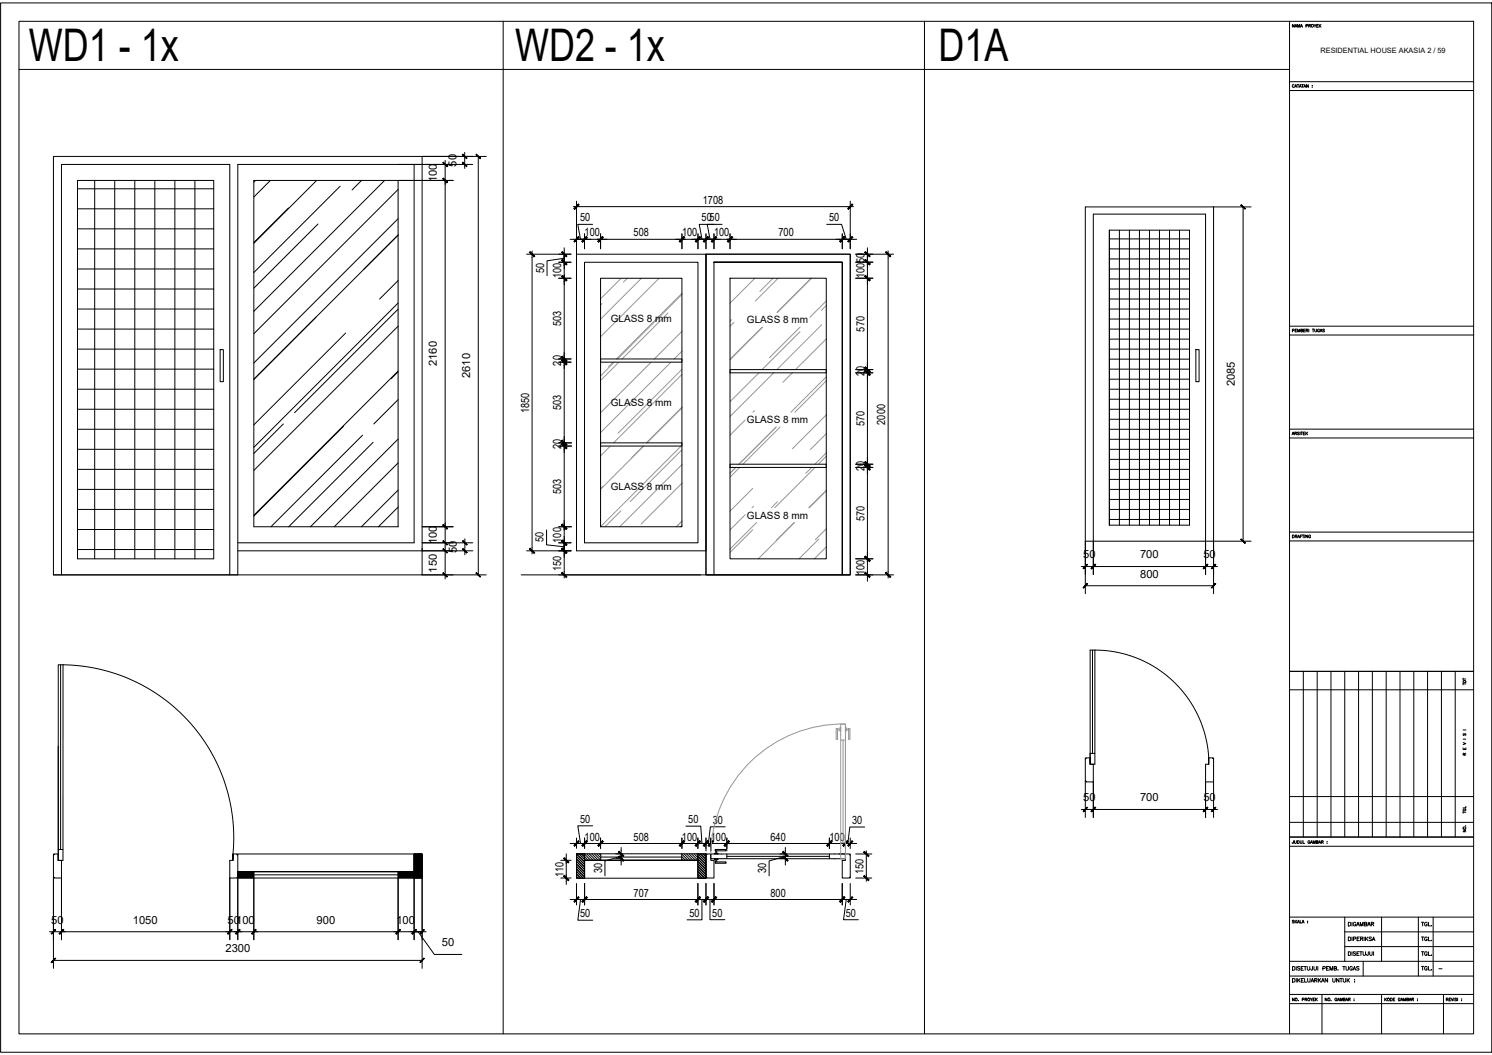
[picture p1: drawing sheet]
<svg xmlns="http://www.w3.org/2000/svg" width="420mm" height="297mm" viewBox="0 0 420 297" stroke-linecap="round" stroke-linejoin="round" font-family="sans-serif">
<!-- layer: 0 -->
<g fill="none" stroke="#000" stroke-width=".28">
<path d="M5.3 19.5h357.8M141.7 6v285.1M260.3 6v285.1M21.8 53.2h38.4M21.8 58.8h38.4M21.8 50.8h38.4v106.5h-38.4zM26.7 50.8v106.5M32.3 50.8v106.5M38 50.8v106.5M43.6 50.8v106.5M49.2 50.8v106.5M54.9 50.8v106.5"/>
<path d="M71.9 50.8l-.4 .5M76.1 50.8l-4.6 4.7M81.2 58.6l-9.7 9.7M89.2 50.8l-17.7 17.7M95.8 52.4l-24.3 24.3M101.8 50.8l-2.7 2.7M108.3 50.8l-36.8 36.8M112.1 53.3l-40.6 40.7M112.1 50.8v97.5h-40.6v-97.5h56.1M116.6 46.3v106.5h-49.6M118.9 44v111.1M125.4 45.2v6.7"/>
<path d="M125.4 50.8v97.5M130.9 42.9v4.5M133.1 46.3h-66.1v115.6h-52M134.7 44v117.9M136.9 44h-121.9v117.9M161.4 58.2h78.9M162.3 56.6v17.8M239.4 56.6v13.4M341.7 58.3v108.9M350.1 58.3v94.1M352.3 58.3h-46.7v108.9M21.8 64.4h38.4"/>
<path d="M21.8 70.1h38.4M21.8 75.7h38.4M89.6 63.1l-18.1 18M112.1 66.2l-40.6 40.6M112.1 61.6l-40.6 40.6M112.1 79l-5.2 5.2M148.3 71.6h12.5M149.8 70.7v85.3M157.4 73.8h3.4M157.4 78.3h3.4M158.9 72.7l-4.8 .7v4.2M158.9 71.6v2.2v-2.2"/>
<path d="M158.9 69.8v93M160.5 67.4h77.6M162.3 71.6h36.5v83.5h-36.5zM162.3 67.4h2.3h-2.3M164.6 73.8h32v79h-32zM164.6 65.8v4.2M166.9 63.2h-4.2l.8 4.2M169.1 78.3h22.9v70h-22.9zM169.1 65.8v4.2M192 65.8v4.2M196.6 67.4h2.2h-2.2M196.6 65.8v4.2"/>
<path d="M198.8 71.6h40.6v90.3h-40.6zM198.8 67.4h2.3h-2.3M198.8 65.8v4.2M201.1 73.8v88.1h36.1v-88.1h-36.1h36.1v88.1h2.2v-90.3h-40.6v90.3h2.3M201.1 65.8v4.2M201.1 63.2h-4.2l.8 4.2M203.3 63.2h-4.1l.7 4.2M205.6 78.3h27.1v79h-27.1zM205.6 65.8v4.2M232.8 63.2h4.2l1.3 4.2M237.2 67.4h2.2h-2.2M237.2 65.8v4.2"/>
<path d="M238.5 67.4h2.7M241 71.6h10.6M241 73.8h4.8M241 78.3h4.8M244.3 69.8v93.9M250.1 70.7v92.1M312.4 70.1h22.6M312.4 75.7h22.6M312.4 67.3h22.6M312.4 72.9h22.6M312.4 78.5h22.6M312.4 64.8h22.6v83.1h-22.6z"/>
<path d="M312.4 64.8v83.1M315.2 64.8v83.1M318.1 64.8v83.1M320.9 64.8v83.1M323.7 64.8v83.1M326.5 64.8v83.1M329.3 64.8v83.1M332.2 64.8v83.1M21.8 81.4h38.4M21.8 87h38.4M21.8 92.7h38.4M21.8 98.3h38.4"/>
<path d="M62 98.4h.9v9.1h-.9zM97.3 93.8l-25.8 25.8M112.1 85.3l-40.6 40.6M112.1 87l-29.2 29.2M112.1 91.8l-40.6 40.7M312.4 81.4h22.6M312.4 87h22.6M312.4 92.7h22.6M312.4 98.3h22.6M312.4 84.2h22.6M312.4 89.8h22.6M312.4 95.5h22.6"/>
<path d="M336.8 98.4h.9v9.1h-.9zM21.8 103.9h38.4M21.8 109.6h38.4M21.8 115.2h38.4M79.8 119.4l-8.3 8.3M112.1 104.5l-40.6 40.6M112.1 112.5l-6.8 6.9M112.1 104.7l-2 1.9M157.4 101.1h3.4M157.4 102h3.4M169.1 101.1h22.9v.9h-22.9zM205.6 104.1h27.1v.9h-27.1z"/>
<path d="M241 104.1h4.8M241 105h4.8M312.4 103.9h22.6M312.4 109.6h22.6M312.4 115.2h22.6M312.4 101.1h22.6M312.4 106.8h22.6M312.4 112.4h22.6M312.4 118h22.6M21.8 120.9h38.4M21.8 126.5h38.4M21.8 132.2h38.4"/>
<path d="M21.8 137.8h38.4M96.7 120l-25.2 25.3M102.1 122.5l-25.8 25.8M105.1 124.5l-23.8 23.8M112.1 123.6l-24.7 24.7M112.1 138l-10.3 10.3M112.1 130.3l-18 18M157.4 124.7h3.5M157.4 125.6h3.5M169.1 124.7h22.9v.9h-22.9zM205.6 130.7h27.1v.9h-27.1zM241 130.7h4.8"/>
<path d="M241 131.6h4.8M312.4 120.9h22.6M312.4 126.5h22.6M312.4 132.2h22.6M312.4 137.8h22.6M312.4 123.7h22.6M312.4 129.3h22.6M312.4 135h22.6M21.8 143.4h38.4M21.8 149.1h38.4M21.8 154.7h38.4M67 155.1h66.2"/>
<path d="M112.1 142.8l-5.5 5.5M118.9 154.4v7.5h-103.9M118.9 152.8h14.3M118.9 148.3h8.7M125.4 147.2v15.8M130.9 151.7v4.5M148.3 155.1h12.5M153.9 149.2v4.2l5 .6M157.4 152.8h3.4M157.4 148.3h3.5M158.9 152.8v2.3v-2.3M241 157.3h4.8"/>
<path d="M304.5 159.5h4.5M305.6 152.4h46.7M307.9 159.5h31.6M312.4 143.4h22.6M312.4 140.6h22.6M312.4 146.3h22.6M338.4 159.5h4.5M17.3 161.9v-115.6h47.4v115.6M118.9 161.9h18M146.8 161.9h92.6M241 161.9h10.6M305.6 164.9h36.1"/>
<path d="M307.9 161.8v-101.5h31.6v101.5M307 183a32.2 32.2 0 0 1 33.4 30.4h1.1v.2h.2v16.6M305.6 213.6h.3v-.2h1.1v1.8h.9v5h-2v-.3h-.3zM305.6 213.4v.2M305.6 219.9v10.3M307 212.1v3.1M308.3 212.1v3.1h-1.3v-1.8M340.4 215.2v-1.8v1.8h-.9v5h2M341.7 213.4v.2M16.4 239.2v3v-55a48.7 48.7 0 0 1 49.2 53.2h1.1v.3h.3v6.3h-.3v.2h-2v-5h.9v-1.8v1.8M17.7 239.2v3h-1.3v-1.8M160.5 237.5h80.7"/>
<path d="M162.3 237.5h2.3h-2.3M162.3 236v2.9M164.6 236v2.9M166.9 232.5h-4.2l.8 5M169.1 236v2.9M174.9 238.6v5M192 236v2.9M193.2 232.6h4.1l.4 4.9M196.5 237.5h2.3h-2.3M196.5 236v2.9M198.8 237.5h1.4h-1.4M198.8 236v3.6"/>
<path d="M200.2 236v3.6M204.2 232.8h-4.2l-.5 4.7M204.7 236v3.6M221.2 238.6v5M233.6 236v2.9M238.1 237.5h1.3h-1.3M238.1 236v2.9M239.4 236v2.9M243.5 232.9h-4.2l-.5 4.6M244 239.5v8.6M304.5 227.9h4.5M307.9 220.2v10"/>
<path d="M307.9 227.9h31.6M338.4 227.9h4.5M339.5 220.2v10M15 240.7h.3v-.3h1.1v1.8h.9v5h-2v-.2h-.3zM15 240.4v.3M15 247v25.7M17.3 247.2v17.4M64.7 247.2v17.4M67 245.4v19.2M67 247.2h49.6v17.4M71.5 247.2v17.4M112.1 247.2v17.4"/>
<path d="M116.6 240.4h-49.6v.3M118.9 247.2v25.5M157.9 247.2h2.9M157.9 242.2h2.9M159.5 240.4v8.6M160.5 253.3h2.7M162.3 253.3h2.3h-2.3M162.3 248.7v6.1M163.5 253.3l-.8 5.8h4.2M163.7 253.3h74.4M164.6 248.7v6.1M173.4 240.4h1.9"/>
<path d="M173.4 241.8h1.9M174.9 241.1l-4.5 1.3v4.2M174.9 240.4v1.4v-1.4M196.5 253.3h2.3h-2.3M196.5 248.7v6.1M197.7 253.3v5.7h-4.2M198.8 253.3h2.3h-2.3M198.8 248.7v6.1M199.9 253.3v5.6h4.2M201.1 248.7v6.1M219.6 240.4h2M219.6 241.8h2"/>
<path d="M221.2 241.1l-4.6 1.3v4.2M221.2 240.4v1.4v-1.4M237.2 253.3h2.2h-2.2M237.2 248.7v6.1M238.3 253.3l-.8 5.6h4.2M238.5 253.3h2.7M239.4 248.7v6.1M241 247.2h4.5M241 240.4h4.5M13.9 262.3h4.5M15 270.4h103.9M17.3 262.3h47.4"/>
<path d="M63.6 262.3h4.5M65.8 262.3h6.8M71.5 262.3h40.6M111 262.3h6.8l4.5 6.4h7.7M115.5 262.3h1.1M116.6 262.3h2.3h-2.3M118.9 262.3h1.1"/>
</g>
<!-- layer: DOOR OPENING -->
<g fill="none" stroke="#000" stroke-width=".28">
<path d="M17.1 187.2v52M17.7 187.2v52h-1.3v-29.1M307 183v29.1h1.3v-29.1M307.7 183v29.1M201.4 239.2h3.1v.4h-3.1zM201.6 239.6v.7M201.8 239.6v.7M67 247.1l.1 .1M67 246.9l.3 .3M67 246.7l.5 .5M67 246.5l.6 .7M67 246.2l1 1"/>
<path d="M67 246l1.2 1.2M67 245.8l1.3 1.4M67 245.7l1.5 1.5M67 245.5l1.7 1.7M67 245.4h49.6M67.1 245.4l1.8 1.8M67.2 245.4l1.8 1.8M67.4 245.4l1.8 1.8M67.6 245.4l1.8 1.8M67.8 245.4l1.8 1.8M67.8 247.2l-.8-.9h49.6l.9 .9M67.9 245.4l1.8 1.8"/>
<path d="M68.1 245.4l1.8 1.8M68.3 245.4l1.8 1.8M68.5 245.4l1.8 1.8M68.6 245.4l1.8 1.8M68.8 245.4l1.8 1.8M69 245.4l1.8 1.8M69.2 245.4l1.8 1.8M69.3 245.4l1.8 1.8M69.5 245.4l1.8 1.8M69.7 245.4l1.8 1.8v-1.8M69.9 245.4l1.6 1.6M70 245.4l1.5 1.5"/>
<path d="M70.2 245.4l1.3 1.3M70.4 245.4l1.1 1.1M70.6 245.4l.9 .9M70.7 245.4l.8 .8M70.9 245.4l.6 .6M71.1 245.4l.4 .4M71.3 245.4l.2 .2M71.4 245.4l.1 .1M112.1 245.4v1.8M112.1 247.1l.1 .1M112.1 246.9l.2 .3M112.1 246.8l.4 .4"/>
<path d="M112.1 246.6l.6 .6M112.1 246.4l.8 .8M112.1 246.3l.9 .9M112.1 246.1l1.1 1.1M112.1 245.9l1.3 1.3M112.1 245.7l1.5 1.5M112.1 245.6l1.6 1.6M112.1 245.4l1.8 1.8M112.3 245.4l1.8 1.8M112.4 245.4l1.9 1.8M112.6 245.4l1.8 1.8M112.8 245.4l1.8 1.8"/>
<path d="M113 245.4l1.8 1.8M113.1 245.4l1.9 1.8M113.3 245.4l1.8 1.8M113.5 245.4l1.8 1.8M113.7 245.4l1.8 1.8M113.8 245.4l1.9 1.8M114 245.4l1.8 1.8M114.2 245.4l1.8 1.8M114.4 245.4l1.8 1.8M114.5 245.4l1.9 1.8M114.7 245.4l1.8 1.8M114.9 245.4l1.7 1.7"/>
<path d="M115.1 245.4l1.5 1.5M115.2 245.4l1.4 1.4M115.4 245.4l1.9 1.8M115.6 245.4l1 1M115.8 245.4l.8 .8M115.9 245.4l.7 .7M116.1 245.4l.5 .5M116.3 245.4l.3 .3M116.5 245.4l.1 .1M116.6 240.4h2.3v6.8h-2.3zM116.6 245.4h-49.6h49.6M116.6 247l.2 .2"/>
<path d="M116.6 246.9l.4 .3M116.6 246.7l.6 .5M116.6 246.2l1.1 1M116.6 246l1.3 1.2M116.6 245.8l1.4 1.4M116.6 245.6l1.6 1.6M116.6 245.5l1.8 1.7M116.6 245.3l2 1.9M116.6 245.1l2.1 2.1M116.6 244.9l2.3 2.3M116.6 244.8l2.3 2.2M116.6 244.6l2.3 2.2"/>
<path d="M116.6 244.4l2.3 2.3M116.6 244.2l2.3 2.3M116.6 244.1l2.3 2.2M116.6 243.9l2.3 2.2M116.6 243.7l2.3 2.3M116.6 243.5l2.3 2.3M116.6 243.4l2.3 2.2M116.6 243.2l2.3 2.2M116.6 243l2.3 2.3M116.6 242.8l2.3 2.3M116.6 242.7l2.3 2.2M116.6 242.5l2.3 2.2"/>
<path d="M116.6 242.3l2.3 2.3M116.6 242.1l2.3 2.3M116.6 242l2.3 2.2M116.6 241.8l2.3 2.2M116.6 241.6l2.3 2.3M116.6 241.4l2.3 2.3M116.6 241.3l2.3 2.2M116.6 241.1l2.3 2.2M116.6 240.9l2.3 2.3M116.6 240.7l2.3 2.3M116.6 240.6l2.3 2.2M116.6 247.2v-6.8h2.3v6.8"/>
<path d="M116.7 240.4l2.2 2.3M116.8 240.4l2.1 2.1M117 240.4l1.9 1.9M117.2 240.4l1.7 1.7M117.4 240.4l1.5 1.6M117.5 240.4l1.4 1.4M117.7 240.4l1.2 1.2M117.9 240.4l1 1M118.1 240.4l.8 .9M118.2 240.4l.7 .7M118.4 240.4l.5 .5M118.6 240.4l.3 .3"/>
<path d="M118.8 240.4l.1 .2M162.3 240.4h2.3v6.9h-2.3zM162.3 240.4h34.2M162.3 240.4l2.3 2.3M162.3 241.1l2.3 2.3M162.3 241.8l2.3 2.3M162.3 242.5l2.3 2.3M162.3 243.2l2.3 2.3M162.3 243.9l2.3 2.3M162.3 244.7l2.3 2.2M162.3 245.3l2 2M162.3 246.1l1.2 1.2"/>
<path d="M162.3 246.8l.5 .5M163.1 240.4l1.5 1.6M163.8 240.4l.8 .9M164.5 240.4l.1 .2M164.6 247.3h34.2M164.6 240.5l1.7 1.7M164.6 241.2l1.1 1M164.6 241.9l.3 .3M165.2 240.4l1.9 1.8M165.9 240.4l1.9 1.8M166.6 240.4l1.9 1.8M167.4 240.4l1.8 1.8v-1.8"/>
<path d="M168.1 240.4l1.1 1.1M168.8 240.4l.4 .4M169.2 241.3h22.8M192 240.4v1.8M192 240.4l1.8 1.8M192 241.2l1.1 1M192 241.9l.4 .3M192.6 240.4l1.9 1.8M193.4 240.4l1.8 1.8M194.1 240.4l1.8 1.8M194.8 240.4l1.7 1.8h-31.9M195.5 240.4l1 1.1"/>
<path d="M196.2 240.4l.3 .4M196.5 240.4h2.3v6.9h-2.3zM196.5 240.4l2.3 2.3M196.5 241.1l2.3 2.3M196.5 241.8l2.3 2.3M196.5 242.5l2.3 2.3M196.5 243.2l2.3 2.3M196.5 243.9l2.3 2.3M196.5 244.7l2.3 2.2M196.5 245.3l1.9 2M196.5 246.1l1.2 1.2M196.5 246.8l.5 .5"/>
<path d="M197.2 240.4l1.6 1.6M198 240.4l.8 .9M198.6 240.4l.2 .2M198.8 240.7h.2v-.3h1.2v1.8h.9v5h-2.1v-.2h-.2zM198.8 240.4v.3M198.8 247v.2M201.2 241.8l1 .1-.9 .1zM201.2 240.3h.9l.1 .1h-1zM201.4 242.7h3.1v.4h-3.1zM201.6 242v.7M201.8 242v.7M204.7 240.4v1.4"/>
<path d="M204.7 241.1h28.9M233.6 240.4v1.4M236.3 240.4h1.8v1.4h-37.9v-1.4h37.9M238.1 240.4h1.1v.3h.2v6.3h-.2v.2h-2v-5h.9zM239.4 240.4v.3M239.4 247v.2"/>
</g>
<!-- layer: XR-KOP A3_MOZART$0$KOP-A1$0$A-GRSKOP -->
<g fill="none" stroke="#000" stroke-width=".28">
<path d="M.2 .8h420v295.5h-420zM5.3 6h409.7v285.1h-409.7zM363.1 6v285.1M420.2 .8v295.5M363.1 25.5h51.9M363.1 23h51.9M363.1 91.8h51.9M363.1 94.3h51.9M363.1 120.8h51.9M363.1 123.3h51.9M363.1 149.8h51.9M363.1 152.3h51.9"/>
<path d="M363.1 189h51.9M363.1 194.2h51.9M367 189v46.7M370.9 189v46.7M374.8 189v46.7M378.7 189v46.7M382.6 189v46.7M386.5 189v46.7M390.4 189v46.7M394.3 189v46.7M398.1 189v46.7M402 189v46.7"/>
<path d="M405.9 189v46.7M409.8 189v46.7M363.1 224.3h51.9M363.1 231.5h51.9M363.1 235.7h51.9M363.1 238.3h51.9M363.1 258.2h51.9M378.7 258.2v12.5M389.1 258.2v12.5M399.4 258.2v16.6M403.6 258.2v16.6M363.1 280h51.9"/>
<path d="M363.1 274.8h51.9M363.1 270.7h51.9M372.3 280v11.1M378.7 266.5h36.3M378.7 262.4h36.3M383.9 270.7v4.1M389.1 280v11.1M406.5 280v11.1M363.1 282.6h51.9"/>
</g>
<!-- layer: XR-KOP A3_MOZART$0$KOP-A1$0$A-TXTKOP -->
<g fill="none" stroke="#000" stroke-width=".28">
<path d="M364.5 6.9v.8l-.5-.8v.8M364.6 7.7l.3-.8 .3 .8M364.8 7.4h.3M365.4 7.7v-.8l.3 .8 .3-.8v.8M366.2 7.7l.3-.8 .3 .8M366.3 7.4h.4M367.8 7.3l.4-.1v-.3h-.4v.8M368.5 7.2h.5l.1-.2-.6-.1v.8M368.8 7.2l.3 .5M370 6.9l.3 .3v.5M370.6 6.9l-.3 .3M370.8 7.2h.3"/>
<path d="M371.3 6.9h-.5v.8h.5M371.5 6.9v.8M371.7 7.2l.3 .5M372 6.9l-.5 .5M364.5 24a.29 .29 0 0 0-.4-.2 .29 .29 0 0 0-.2 .3v.2a.29 .29 0 0 0 .2 .3 .29 .29 0 0 0 .4-.2M364.6 24.6l.3-.8 .3 .8M364.7 24.3h.4M365.3 23.8h.5M365.5 23.8v.8M365.9 24.6l.3-.8 .3 .8M366 24.3h.4M366.5 23.8h.6"/>
<path d="M366.8 23.8v.8M367.1 24.6l.3-.8 .3 .8M367.2 24.3h.4M368.4 23.8v.8l-.5-.8v.8M369.5 24.1h.1M369.5 24.5h.1M364 93.1l.4-.1v-.3h-.4v.7M364.7 93h.3M365.2 92.7h-.5v.7h.5M365.4 93.4v-.7l.3 .7 .3-.7v.7M366.3 93h.5v-.2l-.5-.1v.7h.5l-.2-.4M367.1 93h.3"/>
<path d="M367.6 92.7h-.5v.7h.5M367.8 93h.4l.1-.2-.5-.1v.7M368.1 93l.2 .4M368.6 92.7v.7M369.5 92.7h.6M369.8 92.7v.7M370.2 92.7v.5l.3 .2 .2-.1 .1-.6M371.6 92.9a.28 .28 0 0 0-.4-.2 .28 .28 0 0 0-.2 .3v.2a.28 .28 0 0 0 .3 .3 .28 .28 0 0 0 .3-.3h-.2M371.7 93.4l.3-.7 .3 .7M371.8 93.2h.4M373 92.8h-.5l.5 .4-.2 .2-.3-.1M363.8 122.4l.3-.7 .3 .7"/>
<path d="M364 122.2h.3M364.6 122h.5v-.2l-.5-.1v.7M364.9 122l.2 .4M365.9 121.8h-.5l.5 .4-.2 .2-.3-.1M366.1 121.7v.7M366.3 121.7h.5M366.6 121.7v.7M367 122h.3M367.5 121.7h-.5v.7h.5M367.7 121.7v.7M367.9 122l.3 .4M368.2 121.7l-.5 .5"/>
<path d="M364 150.6h.2a.41 .41 0 0 1 .3 .4 .41 .41 0 0 1-.3 .4h-.2zM364.7 151h.5v-.3l-.5-.1v.8M365 151l.2 .4M365.4 151.4l.3-.8 .3 .8M365.5 151.2h.4M366.2 151h.3M366.6 150.6h-.4v.8M366.7 150.6h.5M367 150.6v.8M367.4 150.6v.8M368.2 150.6v.8l-.5-.8v.8M369.1 150.8a.29 .29 0 0 0-.4-.2 .29 .29 0 0 0-.2 .3 .32 .32 0 0 0 .1 .5 .32 .32 0 0 0 .4-.1l.1-.2h-.2"/>
<path d="M412 192.5h.8M412 190.9v.5M412 192.3v.5M412 191.2h.8M412.1 191.7a.44 .44 0 0 1 .7 .1v.3h-.8zM412 210.6v.4h.8v-.4M412 209.1l.8 .3-.8 .3M412 208.1h.8M412 205.5h.8M412.1 206.6v.5l.5-.5 .2 .1-.1 .4M412.4 212.6l-.2-.5-.2 .5h.8M412.4 210.7v.3"/>
<path d="M412.8 212.1l-.4 .2M364.2 236.7v.7h-.2l-.1-.2M364.5 236.7l.1 .7 .2 .1 .2-.1 .1-.7M365.4 236.7h.2a.41 .41 0 0 1 .3 .4 .41 .41 0 0 1-.3 .4h-.2zM366.1 236.7v.6l.3 .2 .2-.1v-.7M366.9 236.7v.8h.5M368.9 236.9a.28 .28 0 0 0-.4-.2 .28 .28 0 0 0-.2 .3 .32 .32 0 0 0 .1 .4 .32 .32 0 0 0 .4 0l.1-.2h-.2M369 237.5l.3-.8 .3 .8M369.1 237.2h.4M369.8 237.5v-.8l.3 .8 .3-.8v.8M370.7 237.1l.4-.1 .1-.2-.5-.1v.8l.5-.1-.2-.3M371.3 237.5l.3-.8 .3 .8"/>
<path d="M371.5 237.2h.3M372.1 237.1l.5-.2-.5-.2v.8M372.4 237.1l.2 .4M373.7 237h.1M373.7 237.4h.1M412 233.7h.8l-.8 .5h.8M412 228.4v.5M412 228.7h.8M412.2 227.7a.28 .28 0 0 0-.2 .4 .28 .28 0 0 0 .3 .2 .32 .32 0 0 0 .4-.1 .32 .32 0 0 0 0-.4l-.2-.1v.2M412.7 232.5h.1M412.8 227v.5h-.8M364.4 259.2h-.5l.5 .5-.2 .2-.3-.1"/>
<path d="M364.7 259.1v.8M364.9 259.4l.3 .5M365.2 259.1l-.5 .5M365.4 259.9l.3-.8 .3 .8M365.5 259.6h.3M366.1 259.1v.8h.5M366.6 259.9l.3-.8 .3 .8M366.8 259.6h.3M368.2 259.4h.1M368.2 259.8h.1M379.7 259.7h.3a.56 .56 0 0 1 .4 .5 .56 .56 0 0 1-.4 .5h-.3zM380.7 259.7v1"/>
<path d="M381.8 259.9a.38 .38 0 0 0-.4-.2 .38 .38 0 0 0-.3 .4v.2a.37 .37 0 0 0 .4 .4 .37 .37 0 0 0 .3-.4h-.2M400.3 259.7h.7M400.6 259.7v1M401.9 259.9a.38 .38 0 0 0-.4-.2 .38 .38 0 0 0-.3 .4v.2a.37 .37 0 0 0 .3 .4 .37 .37 0 0 0 .4-.4h-.2M402.3 259.7v1h.6M364 275.5h.3a.55 .55 0 0 1 .4 .5 .55 .55 0 0 1-.4 .5h-.3zM364 272.1h.3a.55 .55 0 0 1 .4 .5 .55 .55 0 0 1-.4 .6h-.3zM365 272.1v1.1M365 275.5v1M365.4 275.5v1M365.7 275.9l.4 .6M366.1 272.3l-.6-.1-.1 .3 .6 .3 .1 .2-.3 .2-.4-.2"/>
<path d="M366.1 275.5l-.7 .7M366.4 272.6h.4M366.5 276h.4M367.1 272.1h-.7v1.1h.7M367.1 275.5h-.6v1h.6M367.2 272.1h.7M367.4 275.5v1h.6M367.5 272.1v1.1M368.1 272.1v.8l.3 .3 .4-.2v-.9M368.2 275.5l.1 .9 .2 .1 .4-.1v-.9M369.2 276.5l.4-1 .4 1M369.3 276.2h.5"/>
<path d="M369.6 272.1v1h-.4l-.1-.3M370 272.1v.8l.3 .3 .4-.2v-.9M370.2 276l.6-.1 .1-.3-.7-.1v1M370.6 276l.3 .5M371.1 272.1v1.1M371.3 275.5v1M371.5 275.9l.4 .6M371.9 275.5l-.6 .7M372.1 276.5l.4-1 .4 1M372.3 276.2h.5M372.5 272.7l.6-.1 .1-.4-.7-.1v1.1M373.6 272.6h.4"/>
<path d="M373.9 275.5v1l-.7-1v1M374.2 272.1h-.6v1.1h.6M374.5 273.2v-1.1l.4 1.1 .4-1.1v1.1M375.3 275.5v.9l.3 .1 .3-.1 .1-.9M375.7 272.6h.6v-.4l-.6-.1v1.1l.6-.1-.2-.5M376.8 273.1h.1M377.1 275.5v1l-.7-1v1M377.3 275.5h.7M377.7 275.5v1M378.1 272.1h.7M378.3 275.5v.7l.3 .3 .3-.1 .1-.9M378.5 272.1v1.1"/>
<path d="M379.1 272.1v.8l.2 .3 .4-.2v-.9M379.3 275.5v1M379.6 275.9l.4 .6M379.7 263.8h.3a.56 .56 0 0 1 .4 .5 .56 .56 0 0 1-.4 .6h-.3zM379.7 268h.3a.56 .56 0 0 1 .4 .5 .56 .56 0 0 1-.4 .5h-.3zM380 275.5l-.7 .7M380.7 263.8v1.1M380.7 268v1M380.8 272.4a.38 .38 0 0 0-.4-.3 .38 .38 0 0 0-.3 .4v.3a.37 .37 0 0 0 .4 .4 .37 .37 0 0 0 .3-.4h-.2M381 273.2l.4-1.1 .4 1.1M381.1 264.4l.6-.1 .1-.4-.7-.1v1.1M381.2 272.8h.5"/>
<path d="M381.5 275.8h.1M381.5 276.4h.1M381.8 268.1l-.6-.1-.1 .3 .6 .3 .1 .3-.3 .1-.4-.1M382 260.7l.4-1 .4 1M382.1 268.5h.4M382.2 260.4h.5M382.2 264.3h.4M382.7 272.3l-.6-.1v.3l.6 .3v.2l-.2 .2-.5-.2M382.8 268h-.7v1h.7M382.8 263.8h-.6v1.1h.6M382.9 268h.7M383.1 260.7v-1l.4 1 .3-1v1"/>
<path d="M383.1 264.3h.6l.1-.4-.7-.1v1.1M383.3 268v1M383.5 264.3l.3 .6M383.8 268v.7l.3 .3 .4-.1v-.9M384.1 263.8v1.1M384.2 260.2l.6-.1 .1-.3-.7-.1v1l.7-.1v-.2l-.2-.2M384.5 263.8v1.1M384.8 264.3l.4 .6M385.1 260.7l.4-1 .4 1M385.2 263.8l-.7 .7M385.3 260.4h.5M385.3 268v.9l-.3 .1-.2-.3"/>
<path d="M385.7 268v.7l.3 .3 .4-.1v-.9M386.2 260.2l.6-.1v-.3l-.6-.1v1M386.2 264l-.6-.1v.3l.5 .2 .1 .3-.2 .2-.5-.2M386.4 264.9l.4-1.1 .4 1.1M386.5 260.2l.4 .5M386.6 264.5h.5M386.8 268v1M400.3 263.8h.7M400.3 268h.7M400.3 272.1h.7M400.6 263.8v1.1M400.6 268v1"/>
<path d="M400.6 272.1v1M401.9 264.1a.38 .38 0 0 0-.4-.3 .38 .38 0 0 0-.3 .4 .43 .43 0 0 0 .1 .6 .43 .43 0 0 0 .6-.1v-.2h-.2M401.9 268.2a.38 .38 0 0 0-.4-.2 .38 .38 0 0 0-.3 .4 .43 .43 0 0 0 .1 .5 .43 .43 0 0 0 .6 0v-.3h-.2M401.9 272.4a.38 .38 0 0 0-.4-.3 .38 .38 0 0 0-.3 .4 .43 .43 0 0 0 .1 .6 .43 .43 0 0 0 .6-.1v-.2h-.2M402.3 263.8v1.1h.6M402.3 268v1h.6M402.3 272.1v1h.6M403.2 260.6h.1M403.2 264.7h.1M403.2 268.9h.1M403.2 273h.1M364.5 281v.8l-.5-.8v.8"/>
<path d="M365.6 281.7h.1M366.7 281.4h.5v-.3l-.5-.1v.8M367.5 281.4l.5-.2-.5-.2v.8M367.8 281.4l.2 .4M369 281l.3 .4v.4M369.6 281l-.3 .4M369.8 281.4h.3M370.2 281h-.4v.8h.4M370.5 281v.8M370.6 281.3l.4 .5M371 281l-.5 .5M373.7 281v.8l-.5-.8v.8"/>
<path d="M374.8 281.7h.1M376.5 281.2a.29 .29 0 0 0-.4-.2 .29 .29 0 0 0-.2 .3 .32 .32 0 0 0 .1 .4 .32 .32 0 0 0 .4 0l.1-.2h-.2M376.6 281.8l.3-.8 .3 .8M376.7 281.5h.4M377.4 281.8v-.8l.3 .8 .3-.8v.8M378.3 281.4l.4-.1 .1-.2-.5-.1v.8l.5-.1-.2-.3M378.9 281.8l.3-.8 .3 .8M379.1 281.5h.3M379.7 281.4l.5-.2-.5-.2v.8M380 281.4l.2 .4M381.3 281.3h.1M381.3 281.7h.1"/>
<path d="M390 281v.8M390.1 281.3l.4 .5M390.5 281l-.5 .5M391.5 281h.3a.41 .41 0 0 1 .3 .4 .41 .41 0 0 1-.3 .4h-.3zM392.3 281.4h.3M392.8 281h-.5v.8h.5M394.3 281.2a.29 .29 0 0 0-.3-.2 .29 .29 0 0 0-.2 .3 .32 .32 0 0 0 .1 .4 .32 .32 0 0 0 .4 0v-.2h-.2M394.5 281.8l.3-.8 .3 .8M394.6 281.5h.3M395.2 281.8v-.8l.3 .8 .3-.8v.8M396.1 281.4l.5-.1v-.2l-.5-.1v.8l.5-.1-.1-.3M396.8 281.8l.3-.8 .3 .8"/>
<path d="M396.9 281.5h.4M397.6 281.4l.4-.1 .1-.2-.5-.1v.8M397.8 281.4l.3 .4M399.2 281.3h.1M399.2 281.7h.1M407.3 281.4l.4-.1 .1-.2-.5-.1v.8M407.6 281.4l.2 .4M408.1 281.4h.3M408.5 281h-.4v.8h.4M408.7 281l.3 .8 .3-.8M409.4 281v.8M410.2 281.1h-.5l.5 .5-.2 .2-.3-.1"/>
<path d="M410.5 281v.8M411.6 281.3h.1M411.6 281.7h.1"/>
<circle cx="369.6" cy="7.2" r=".36"/>
<circle cx="412.4" cy="233.1" r=".36"/>
<circle cx="365" cy="281.4" r=".36"/>
<circle cx="368.5" cy="281.4" r=".36"/>
<circle cx="374.2" cy="281.4" r=".36"/>
<circle cx="391" cy="281.4" r=".36"/>
</g>
<!-- layer: 0 -->
<g fill="#000" stroke="#000" stroke-width=".28">
<path d="M124.9 45.7l-.2 .1 1.3 1zM124.7 45.8l1.3 1-.1 .1z"/>
<path d="M124.7 50.3l1.2 1.1 .1-.1zM124.9 50.2l1.1 1.1-1.3-1z"/>
<path d="M124.7 50.3l1.2 1.1 .1-.1zM124.9 50.2l1.1 1.1-1.3-1z"/>
<path d="M130.4 43.4l-.2 .1 1.3 1zM130.2 43.5l1.3 1-.1 .2z"/>
<path d="M130.2 45.8l1.2 1.1 .1-.1zM130.2 45.8l.2-.1 1.1 1.1z"/>
<path d="M134.1 43.5l1.1 1.2 .1-.2zM134.2 43.4l1.1 1.1-1.2-1z"/>
<path d="M162.9 57.5l-1.1 1.4 1.3-1.3zM161.6 58.7l1.3-1.2-1.1 1.4z"/>
<path d="M238.7 58.7l.2 .2 1.1-1.4zM240 57.5l.2 .1-1.3 1.3z"/>
<path d="M349.4 57.7l1.2 1.2 .1-.1zM349.4 57.7l.2-.1 1.1 1.2z"/>
<path d="M149.1 71l1.3 1.3 .2-.2zM149.1 71l.2-.2 1.3 1.3z"/>
<path d="M158.3 70.8l-.1 .2 1.4 1.1zM158.2 71l1.4 1.1-.2 .2z"/>
<path d="M158.2 73.3l1.4 1.1-1.3-1.3zM158.2 73.3l1.4 1.1-.2 .2z"/>
<path d="M158.2 73.3l1.2 1.3 .2-.2zM158.2 73.3l.1-.2 1.3 1.3z"/>
<path d="M158.2 77.8l1.2 1.3 .2-.2zM158.2 77.8l.1-.2 1.3 1.3z"/>
<path d="M158.2 77.8l1.2 1.3 .2-.2zM158.2 77.8l.1-.2 1.3 1.3z"/>
<path d="M162.9 66.7l-1.3 1.2 .2 .2zM162.9 66.7l.2 .1-1.3 1.3z"/>
<path d="M165.1 66.7l-1.2 1.2 .2 .2zM165.1 66.7l.2 .1-1.2 1.3z"/>
<path d="M165.1 66.7l-1 1.4 1.2-1.3zM165.1 66.7l-1 1.4-.2-.2z"/>
<path d="M169.7 66.7l-1.1 1.4 1.3-1.3zM169.7 66.7l-1.1 1.4-.2-.2z"/>
<path d="M169.7 66.7l-1.1 1.4 1.3-1.3zM169.7 66.7l-1.1 1.4-.2-.2z"/>
<path d="M191.3 67.9l.2 .2 1.1-1.4zM192.6 66.7l.2 .1-1.3 1.3z"/>
<path d="M191.3 67.9l.2 .2 1.1-1.4zM192.6 66.7l.2 .1-1.3 1.3z"/>
<path d="M197.1 66.7l-1.3 1.2 .2 .2zM197.1 66.7l.2 .1-1.3 1.3z"/>
<path d="M197.1 66.7l-1.1 1.4 1.3-1.3zM197.1 66.7l-1.1 1.4-.2-.2z"/>
<path d="M199.3 66.7l-1.2 1.2 .2 .2zM199.3 66.7l.2 .1-1.2 1.3z"/>
<path d="M199.3 66.7l-1 1.4 1.2-1.3zM199.3 66.7l-1 1.4-.2-.2z"/>
<path d="M200.3 67.9l.2 .2 1.1-1.4zM201.6 66.7l.2 .1-1.3 1.3z"/>
<path d="M201.6 66.7l-1.1 1.4 1.3-1.3zM201.6 66.7l-1.1 1.4-.2-.2z"/>
<path d="M206.1 66.7l-1.1 1.4 1.3-1.3zM206.1 66.7l-1.1 1.4-.1-.2z"/>
<path d="M206.1 66.7l-1.1 1.4 1.3-1.3zM206.1 66.7l-1.1 1.4-.1-.2z"/>
<path d="M237.7 66.7l-1.2 1.2 .2 .2zM237.7 66.7l.2 .1-1.2 1.3z"/>
<path d="M237.7 66.7l-1.2 1.2 .2 .2zM237.7 66.7l.2 .1-1.2 1.3z"/>
<path d="M240 66.7l-1.1 1.4 1.3-1.3zM240 66.7l-1.1 1.4-.2-.2z"/>
<path d="M243.7 70.8l-.2 .2 1.5 1.1zM243.5 71l1.5 1.1-.2 .2z"/>
<path d="M243.7 73.1l-.2 .2 1.5 1.1zM243.5 73.3l1.5 1.1-.2 .1z"/>
<path d="M243.5 73.3l1.3 1.2 .2-.1zM243.5 73.3l.2-.2 1.3 1.3z"/>
<path d="M243.5 77.8l1.3 1.3 .2-.2zM243.5 77.8l.2-.2 1.3 1.3z"/>
<path d="M243.5 77.8l1.3 1.3 .2-.2zM243.5 77.8l.2-.2 1.3 1.3z"/>
<path d="M249.4 71l1.2 1.3 .2-.2zM249.4 71l.2-.2 1.2 1.3z"/>
<path d="M158.2 100.5l1.4 1.1-1.3-1.3zM158.2 100.5l1.4 1.1-.2 .2z"/>
<path d="M158.2 100.5l1.4 1.1-1.3-1.3zM158.2 100.5l1.4 1.1-.2 .2z"/>
<path d="M158.2 101.4l1.2 1.3 .2-.2zM158.2 101.4l.1-.2 1.3 1.3z"/>
<path d="M158.2 101.4l1.2 1.3 .2-.2zM158.2 101.4l.1-.2 1.3 1.3z"/>
<path d="M243.7 103.3l-.2 .2 1.5 1.1zM243.5 103.5l1.5 1.1-.2 .2z"/>
<path d="M243.7 103.3l-.2 .2 1.5 1.1zM243.5 103.5l1.5 1.1-.2 .2z"/>
<path d="M243.5 104.4l1.3 1.3 .2-.2zM243.5 104.4l.2-.2 1.3 1.3z"/>
<path d="M243.5 104.4l1.3 1.3 .2-.2zM243.5 104.4l.2-.2 1.3 1.3z"/>
<path d="M158.3 124l-.1 .1 1.4 1.1zM158.2 124.1l1.4 1.1-.2 .2z"/>
<path d="M158.3 124l-.1 .1 1.4 1.1zM158.2 124.1l1.4 1.1-.2 .2z"/>
<path d="M158.2 125l1.2 1.3 .2-.2zM158.2 125l.1-.1 1.3 1.2z"/>
<path d="M158.2 125l1.2 1.3 .2-.2zM158.2 125l.1-.1 1.3 1.2z"/>
<path d="M243.7 130l-.2 .2 1.5 1.1zM243.5 130.2l1.5 1.1-.2 .1z"/>
<path d="M243.7 130l-.2 .2 1.5 1.1zM243.5 130.2l1.5 1.1-.2 .1z"/>
<path d="M243.5 131.1l1.3 1.2 .2-.1zM243.5 131.1l.2-.2 1.3 1.3z"/>
<path d="M243.5 131.1l1.3 1.2 .2-.1zM243.5 131.1l.2-.2 1.3 1.3z"/>
<path d="M124.9 154.5l-.2 .1 1.3 1zM124.7 154.6l1.3 1-.1 .1z"/>
<path d="M124.9 147.7l-.2 .1 1.3 1zM124.7 147.8l1.3 1-.1 .1z"/>
<path d="M124.9 147.7l-.2 .1 1.3 1zM124.7 147.8l1.3 1-.1 .1z"/>
<path d="M124.7 152.3l1.2 1.2 .1-.2zM124.7 152.3l.2-.1 1.1 1.1z"/>
<path d="M130.3 152.3l1.2 1-1.1-1.1zM130.3 152.3l1.2 1-.1 .2z"/>
<path d="M130.3 154.6l1.1 1.1 .1-.1zM130.3 154.6l.1-.1 1.1 1.1z"/>
<path d="M149.3 154.3l-.2 .2 1.5 1.1zM149.1 154.5l1.5 1.1-.2 .2z"/>
<path d="M158.3 147.6l-.1 .2 1.4 1.1zM158.2 147.8l1.4 1.1-.2 .1z"/>
<path d="M158.3 147.6l-.1 .2 1.4 1.1zM158.2 147.8l1.4 1.1-.2 .1z"/>
<path d="M158.2 152.3l1.4 1.1-1.3-1.3zM158.2 152.3l1.4 1.1-.2 .2z"/>
<path d="M158.2 152.3l1.2 1.3 .2-.2zM158.2 152.3l.1-.2 1.3 1.3z"/>
<path d="M158.2 154.5l1.2 1.3 .2-.2zM158.3 154.3l1.3 1.3-1.4-1.1z"/>
<path d="M158.2 154.5l1.2 1.3 .2-.2zM158.3 154.3l1.3 1.3-1.4-1.1z"/>
<path d="M243.7 156.6l-.2 .2 1.5 1.1zM243.5 156.8l1.5 1.1-.2 .2z"/>
<path d="M243.7 156.6l-.2 .2 1.5 1.1zM243.5 156.8l1.5 1.1-.2 .2z"/>
<path d="M308.4 158.9l-1 1.2 1.1-1.1zM308.4 158.9l-1 1.2-.1-.1z"/>
<path d="M308.4 158.9l-1 1.2 1.1-1.1zM308.4 158.9l-1 1.2-.1-.1z"/>
<path d="M342.2 158.9l-1 1.2 1.2-1.1zM342.2 158.9l-1 1.2-.1-.1z"/>
<path d="M349.6 151.8l-.2 .1 1.3 1zM349.4 151.9l1.3 1-.1 .1z"/>
<path d="M124.7 161.3l1.2 1.2 .1-.1zM124.7 161.3l.2-.1 1.1 1.2z"/>
<path d="M134.2 161.2l-.1 .1 1.2 1.1zM134.1 161.3l1.2 1.1-.1 .1z"/>
<path d="M158.3 161.1l-.1 .2 1.4 1.1zM158.2 161.3l1.4 1.1-.2 .2z"/>
<path d="M243.5 161.3l1.3 1.3 .2-.2zM243.7 161.1l1.3 1.3-1.5-1.1z"/>
<path d="M249.4 161.3l1.4 1.1-1.2-1.3zM249.4 161.3l1.4 1.1-.2 .2z"/>
<path d="M306.1 158.9l-1.1 1.1 .1 .1zM306.1 158.9l.2 .1-1.2 1.1z"/>
<path d="M306.1 164.3l-1 1.2 1.2-1.1zM306.1 164.3l-1 1.2-.1-.1z"/>
<path d="M340 158.9l-1.1 1.1 .1 .1zM340 158.9l.1 .1-1.1 1.1z"/>
<path d="M340 158.9l-1.1 1.1 .1 .1zM340 158.9l.1 .1-1.1 1.1z"/>
<path d="M342.2 164.3l-1.1 1.1 .1 .1zM342.2 164.3l.2 .1-1.2 1.1z"/>
<path d="M161.6 238l.2 .2 1.1-1.4zM162.9 236.8l.2 .1-1.3 1.3z"/>
<path d="M163.9 238l.2 .2 1.1-1.4zM165.2 236.8l.2 .1-1.3 1.3z"/>
<path d="M165.2 236.8l-1.1 1.4 1.3-1.3zM165.2 236.8l-1.1 1.4-.2-.2z"/>
<path d="M169.7 236.8l-1.1 1.4 1.3-1.3zM168.4 238l1.3-1.2-1.1 1.4z"/>
<path d="M169.7 236.8l-1.1 1.4 1.3-1.3zM168.4 238l1.3-1.2-1.1 1.4z"/>
<path d="M174.4 239.7l-.2 .2 1.5 1.1zM174.2 239.9l1.5 1.1-.2 .2z"/>
<path d="M191.3 238l.2 .2 1.1-1.4zM192.6 236.8l.2 .1-1.3 1.3z"/>
<path d="M191.3 238l.2 .2 1.1-1.4zM192.6 236.8l.2 .1-1.3 1.3z"/>
<path d="M195.8 238l.2 .2 1.1-1.4zM197.1 236.8l.2 .1-1.3 1.3z"/>
<path d="M197.1 236.8l-1.1 1.4 1.3-1.3zM195.8 238l1.3-1.2-1.1 1.4z"/>
<path d="M198.1 238l.2 .2 1-1.4zM199.3 236.8l.2 .1-1.2 1.3z"/>
<path d="M199.4 238l.2 .2 1.1-1.4zM200.7 236.8l.2 .1-1.3 1.3z"/>
<path d="M199.3 236.8l-1 1.4 1.2-1.3zM199.3 236.8l-1 1.4-.2-.2z"/>
<path d="M200.7 236.8l-1.1 1.4 1.3-1.3zM200.7 236.8l-1.1 1.4-.2-.2z"/>
<path d="M205.2 236.8l-1.1 1.4 1.3-1.3zM203.9 238l1.3-1.2-1.1 1.4z"/>
<path d="M205.2 236.8l-1.1 1.4 1.3-1.3zM203.9 238l1.3-1.2-1.1 1.4z"/>
<path d="M220.6 239.7l-.2 .2 1.5 1.1zM220.4 239.9l1.5 1.1-.2 .2z"/>
<path d="M232.8 238l.2 .2 1.1-1.4zM234.1 236.8l.2 .1-1.3 1.3z"/>
<path d="M232.8 238l.2 .2 1.1-1.4zM234.1 236.8l.2 .1-1.3 1.3z"/>
<path d="M237.4 238l.1 .2 1.1-1.4zM238.6 236.8l.2 .1-1.3 1.3z"/>
<path d="M238.6 236.8l-1.1 1.4 1.3-1.3zM238.6 236.8l-1.1 1.4-.1-.2z"/>
<path d="M240 236.8l-1.1 1.4 1.3-1.3zM240 236.8l-1.1 1.4-.2-.2z"/>
<path d="M306.1 227.3l-1.1 1.1 .1 .1zM306.1 227.3l.2 .1-1.2 1.1z"/>
<path d="M308.4 227.3l-1 1.2 1.1-1.1zM308.4 227.3l-1 1.2-.1-.1z"/>
<path d="M308.4 227.3l-1 1.2 1.1-1.1zM308.4 227.3l-1 1.2-.1-.1z"/>
<path d="M340 227.3l-1.1 1.1 .1 .1zM340 227.3l.1 .1-1.1 1.1z"/>
<path d="M340 227.3l-1.1 1.1 .1 .1zM340 227.3l.1 .1-1.1 1.1z"/>
<path d="M342.2 227.3l-1 1.2 1.2-1.1zM342.2 227.3l-1 1.2-.1-.1z"/>
<path d="M158.7 241.7l1.5 1.1-1.3-1.3zM158.7 241.7l1.5 1.1-.2 .2z"/>
<path d="M158.7 246.7l1.3 1.3 .2-.2zM158.7 246.7l.2-.2 1.3 1.3z"/>
<path d="M162.9 252.5l-1.3 1.3 .2 .2zM162.9 252.5l.2 .2-1.3 1.3z"/>
<path d="M165.2 252.5l-1.1 1.5 1.3-1.3zM165.2 252.5l-1.1 1.5-.2-.2z"/>
<path d="M165.2 252.5l-1.1 1.5 1.3-1.3zM165.2 252.5l-1.1 1.5-.2-.2z"/>
<path d="M174.2 241.2l1.3 1.3 .2-.2zM174.4 241l1.3 1.3-1.5-1.1z"/>
<path d="M197.1 252.5l-1.3 1.3 .2 .2zM197.1 252.5l.2 .2-1.3 1.3z"/>
<path d="M197.1 252.5l-1.3 1.3 .2 .2zM197.1 252.5l.2 .2-1.3 1.3z"/>
<path d="M199.3 252.5l-1.2 1.3 .2 .2zM199.3 252.5l.2 .2-1.2 1.3z"/>
<path d="M199.3 252.5l-1 1.5 1.2-1.3zM199.3 252.5l-1 1.5-.2-.2z"/>
<path d="M201.6 252.5l-1.1 1.5 1.3-1.3zM201.6 252.5l-1.1 1.5-.2-.2z"/>
<path d="M201.6 252.5l-1.1 1.5 1.3-1.3zM201.6 252.5l-1.1 1.5-.2-.2z"/>
<path d="M220.4 241.2l1.3 1.3 .2-.2zM220.4 241.2l.2-.2 1.3 1.3z"/>
<path d="M236.4 253.8l.2 .2 1.1-1.5zM237.7 252.5l.2 .2-1.3 1.3z"/>
<path d="M236.4 253.8l.2 .2 1.1-1.5zM237.7 252.5l.2 .2-1.3 1.3z"/>
<path d="M240 252.5l-1.1 1.5 1.3-1.3zM240 252.5l-1.1 1.5-.2-.2z"/>
<path d="M243.4 246.5l-.2 .2 1.5 1.1zM243.2 246.7l1.5 1.1-.2 .2z"/>
<path d="M243.2 239.9l1.3 1.3 .2-.2zM243.2 239.9l.2-.2 1.3 1.3z"/>
<path d="M14.4 262.8l.2 .2 1-1.3zM15.6 261.7l.1 .1-1.1 1.2z"/>
<path d="M15.6 269.8l-1 1.2 1.1-1.1zM14.4 270.9l1.2-1.1-1 1.2z"/>
<path d="M17.8 261.7l-1 1.3 1.1-1.2zM17.8 261.7l-1 1.3-.1-.2z"/>
<path d="M17.8 261.7l-1 1.3 1.1-1.2zM17.8 261.7l-1 1.3-.1-.2z"/>
<path d="M64.1 262.8l.1 .2 1-1.3zM65.2 261.7l.1 .1-1.1 1.2z"/>
<path d="M64.1 262.8l.1 .2 1-1.3zM65.2 261.7l.1 .1-1.1 1.2z"/>
<path d="M66.3 262.8l.2 .2 1-1.3zM67.5 261.7l.1 .1-1.1 1.2z"/>
<path d="M67.5 261.7l-1 1.3 1.1-1.2zM67.5 261.7l-1 1.3-.2-.2z"/>
<path d="M72 261.7l-1 1.3 1.1-1.2zM72 261.7l-1 1.3-.1-.2z"/>
<path d="M72 261.7l-1 1.3 1.1-1.2zM72 261.7l-1 1.3-.1-.2z"/>
<path d="M112.6 261.7l-1.1 1.1 .1 .2zM112.6 261.7l.1 .1-1.1 1.2z"/>
<path d="M112.6 261.7l-1.1 1.1 .1 .2zM112.6 261.7l.1 .1-1.1 1.2z"/>
<path d="M116 262.8l.1 .2 1-1.3zM117.1 261.7l.1 .1-1.1 1.2z"/>
<path d="M117.1 261.7l-1 1.3 1.1-1.2zM117.1 261.7l-1 1.3-.1-.2z"/>
<path d="M118.2 270.9l.2 .1 1-1.2zM119.4 269.8l.1 .1-1.1 1.1z"/>
<path d="M119.4 261.7l-1 1.3 1.1-1.2zM119.4 261.7l-1 1.3-.2-.2z"/>
</g>
<g fill="none" stroke="#939598" stroke-width=".28">
<path d="M174.9 78.3l-5.8 5.8M176.7 78.3l-1.2 1.2M180.6 78.3l-11.5 11.6M185.6 78.3l-16.5 16.5M212.6 78.3l-7 7M217.7 78.3l-3.7 3.7M219.1 78.3l-6.4 6.5M228.4 78.3l-9.6 9.7M228.5 78.3l-9.6 9.7M169.5 85.5l-.4 .4M188.1 88.1l-12.9 13M192 82.9l-18.1 18.2"/>
<path d="M192 98.9l-2.1 2.2M192 82.6l-18.4 18.5M192 93.3l-7.7 7.8M206 90l-.4 .4M206.7 90.7l-1.1 1.2M214.6 92.1l-9 9M214.8 92.1l-9.2 9.2M225.3 92.1l-8.6 8.6M225.3 93.4l-10.7 10.7M231.4 91.5l-12.6 12.6M232.7 86l-1.4 1.4M232.7 84.7l-4.6 4.6"/>
<path d="M232.7 95.4l-8.7 8.7M172.7 102l-1.3 1.3M173 102l-3.9 3.8M174.3 102l-5.2 5.1M183.4 102l-14.3 14.2M188.9 102l-19.8 19.8M192 114.8l-9.8 9.9M192 105.4l-19.2 19.3M192 104l-17.9 17.9M192 114.7l-10 10M209.8 118.3l-4.2 4.2M212.5 115.6l-.5 .5"/>
<path d="M213.7 105l-8.1 8.1M217.9 105l-12.3 12.3M223.1 105l-2.7 2.7M232.7 106.1l-10 10M232.7 107.2l-8.9 8.9M232.7 116.8l-9.5 9.5M169.9 136.9l-.8 .7M171.9 125.6l-2.8 2.7M181.1 125.6l-3.3 3.3M181.3 125.6l-12.2 12.2M191.8 125.6l-22.7 22.7M192 130.8l-17.5 17.5"/>
<path d="M192 126.6l-14.6 14.7M192 136.1l-11.5 11.5M207.2 131.6l-1.6 1.6M208.3 131.6l-2.7 2.7M212 137.5l-6.4 6.4M218.6 120.2l-10.5 10.5M219.7 120.2l-10.5 10.5M228.6 131.6l-1.7 1.7M229.5 131.6l-11.3 11.4M232.7 122.1l-4.5 4.5M232.7 138l-4.9 5M232.7 128.5l-2.3 2.2"/>
<path d="M232.7 127.5l-3.2 3.2M232.7 138.2l-4.8 4.8M174.8 143.9l-4.4 4.4M192 146.8l-1.5 1.5M192 147.9l-.4 .4M209.8 144.9l-4.2 4.3M212 149.2l-6.4 6.4M212.2 142.5l-.4 .5M213.1 147.1l-7.5 7.5M218.9 141.3l-1.7 1.7M223.6 147.1l-5 5M223.8 147.1l-10.3 10.2"/>
<path d="M230.6 151.8l-5.6 5.5M232.7 154l-3.4 3.3M232.7 148.9l-3.1 3.1"/>
</g>
<!-- layer: DOOR OPENING -->
<g fill="none" stroke="#939598" stroke-width=".28">
<path d="M235.5 205.1h.3v3.1h-.3zM235.8 205.5h.8M235.8 205.2h.8M236.6 205.8l.1 .1v-1h-.1v.9M236.7 208.4h1.4M237.4 208.4v28.9M238.1 203.8a37.3 37.3 0 0 0-37.9 36.6M238.3 205.8l-.2 .1v-1h.2v.9M238.3 205.5h.7M238.3 205.2h.7M239 205.1h.4v3.1h-.4zM236.7 237.3h1.4"/>
<path d="M238.1 240v1.8h-1.4v-37.9h1.4v37.9"/>
</g>
<g font-size="12.7">
<text x="8.2" y="17.1">WD1 - 1x</text>
<text x="145.1" y="17.1">WD2 - 1x</text>
<text x="264.3" y="17.1">D1A</text>
</g>
<g font-size="3.2">
<text x="128.6" y="46.9" transform="rotate(-90 128.6 46.9)">50</text>
<text x="123.1" y="51.3" transform="rotate(-90 123.1 51.3)">100</text>
<text x="197.9" y="57.4">1708</text>
<text x="163.4" y="62.4">50</text>
<text x="197.6" y="62.4">50</text>
<text x="233.5" y="62.4">50</text>
<text x="164.6" y="66.6">100</text>
<text x="178.4" y="66.6">508</text>
<text x="192.1" y="66.6">100</text>
<text x="201.1" y="66.6">100</text>
<text x="219.2" y="66.6">700</text>
<text x="153.2" y="76.9" transform="rotate(-90 153.2 76.9)">50</text>
<text x="158.1" y="78.3" transform="rotate(-90 158.1 78.3)">100</text>
<text x="243.5" y="78.3" transform="rotate(-90 243.5 78.3)">10050</text>
<text x="158.1" y="91.8" transform="rotate(-90 158.1 91.8)">503</text>
<text x="243.5" y="93.3" transform="rotate(-90 243.5 93.3)">570</text>
<text x="123.1" y="103" transform="rotate(-90 123.1 103)">2160</text>
<text x="132.4" y="106.4" transform="rotate(-90 132.4 106.4)">2610</text>
<text x="158.1" y="102.9" transform="rotate(-90 158.1 102.9)">20</text>
<text x="243.5" y="105.9" transform="rotate(-90 243.5 105.9)">20</text>
<text x="347.8" y="108.8" transform="rotate(-90 347.8 108.8)">2085</text>
<text x="149" y="116.3" transform="rotate(-90 149 116.3)">1850</text>
<text x="158.1" y="115.5" transform="rotate(-90 158.1 115.5)">503</text>
<text x="243.5" y="120" transform="rotate(-90 243.5 120)">570</text>
<text x="249.3" y="119.6" transform="rotate(-90 249.3 119.6)">2000</text>
<text x="158.1" y="126.6" transform="rotate(-90 158.1 126.6)">20</text>
<text x="243.5" y="132.6" transform="rotate(-90 243.5 132.6)">20</text>
<text x="158.1" y="139.1" transform="rotate(-90 158.1 139.1)">503</text>
<text x="243.5" y="146.6" transform="rotate(-90 243.5 146.6)">570</text>
<text x="123.1" y="153.3" transform="rotate(-90 123.1 153.3)">100</text>
<text x="128.6" y="155.7" transform="rotate(-90 128.6 155.7)">50</text>
<text x="153.1" y="152.7" transform="rotate(-90 153.1 152.7)">50</text>
<text x="158.1" y="152.8" transform="rotate(-90 158.1 152.8)">100</text>
<text x="123.1" y="161.2" transform="rotate(-90 123.1 161.2)">150</text>
<text x="158.1" y="160.7" transform="rotate(-90 158.1 160.7)">150</text>
<text x="243.5" y="161.8" transform="rotate(-90 243.5 161.8)">100</text>
<text x="305" y="157.2">50</text>
<text x="321.1" y="157.2">700</text>
<text x="338.9" y="157.2">50</text>
<text x="321.1" y="162.6">800</text>
<text x="305" y="225.6">50</text>
<text x="321.1" y="225.6">700</text>
<text x="338.9" y="225.6">50</text>
<text x="163.4" y="231.7">50</text>
<text x="193.8" y="231.8">50</text>
<text x="200.7" y="232">30</text>
<text x="240" y="232">30</text>
<text x="164.6" y="236.7">100</text>
<text x="178.4" y="236.7">508</text>
<text x="192.1" y="236.7">100</text>
<text x="200.2" y="236.7">100</text>
<text x="217" y="236.7">640</text>
<text x="233.6" y="236.7">100</text>
<text x="169.5" y="245.9" transform="rotate(-90 169.5 245.9)">30</text>
<text x="215.8" y="245.9" transform="rotate(-90 215.8 245.9)">30</text>
<text x="158.6" y="247" transform="rotate(-90 158.6 247)">110</text>
<text x="243.2" y="246.1" transform="rotate(-90 243.2 246.1)">150</text>
<text x="178.4" y="252.4">707</text>
<text x="217" y="252.4">800</text>
<text x="14.4" y="260">50</text>
<text x="37.4" y="260">1050</text>
<text x="64.1" y="260">50100</text>
<text x="89.2" y="260">900</text>
<text x="111.6" y="260">100</text>
<text x="163.4" y="258.3">50</text>
<text x="194.2" y="258.2">50</text>
<text x="200.6" y="258.1">50</text>
<text x="238.2" y="258.1">50</text>
<text x="63.5" y="268.1">2300</text>
<text x="124.4" y="266.4">50</text>
</g>
<g font-size="2.8">
<text x="172" y="90.7">GLASS 8 mm</text>
<text x="210.4" y="91">GLASS 8 mm</text>
<text x="172" y="114.3">GLASS 8 mm</text>
<text x="210.4" y="119.1">GLASS 8 mm</text>
<text x="172" y="138">GLASS 8 mm</text>
<text x="210.4" y="146">GLASS 8 mm</text>
</g>
<text font-size="2.6" x="404.3" y="274.1">-</text>
<text font-size="2.1" x="371.9" y="14.9">RESIDENTIAL HOUSE AKASIA 2 / 59</text>
</svg>
